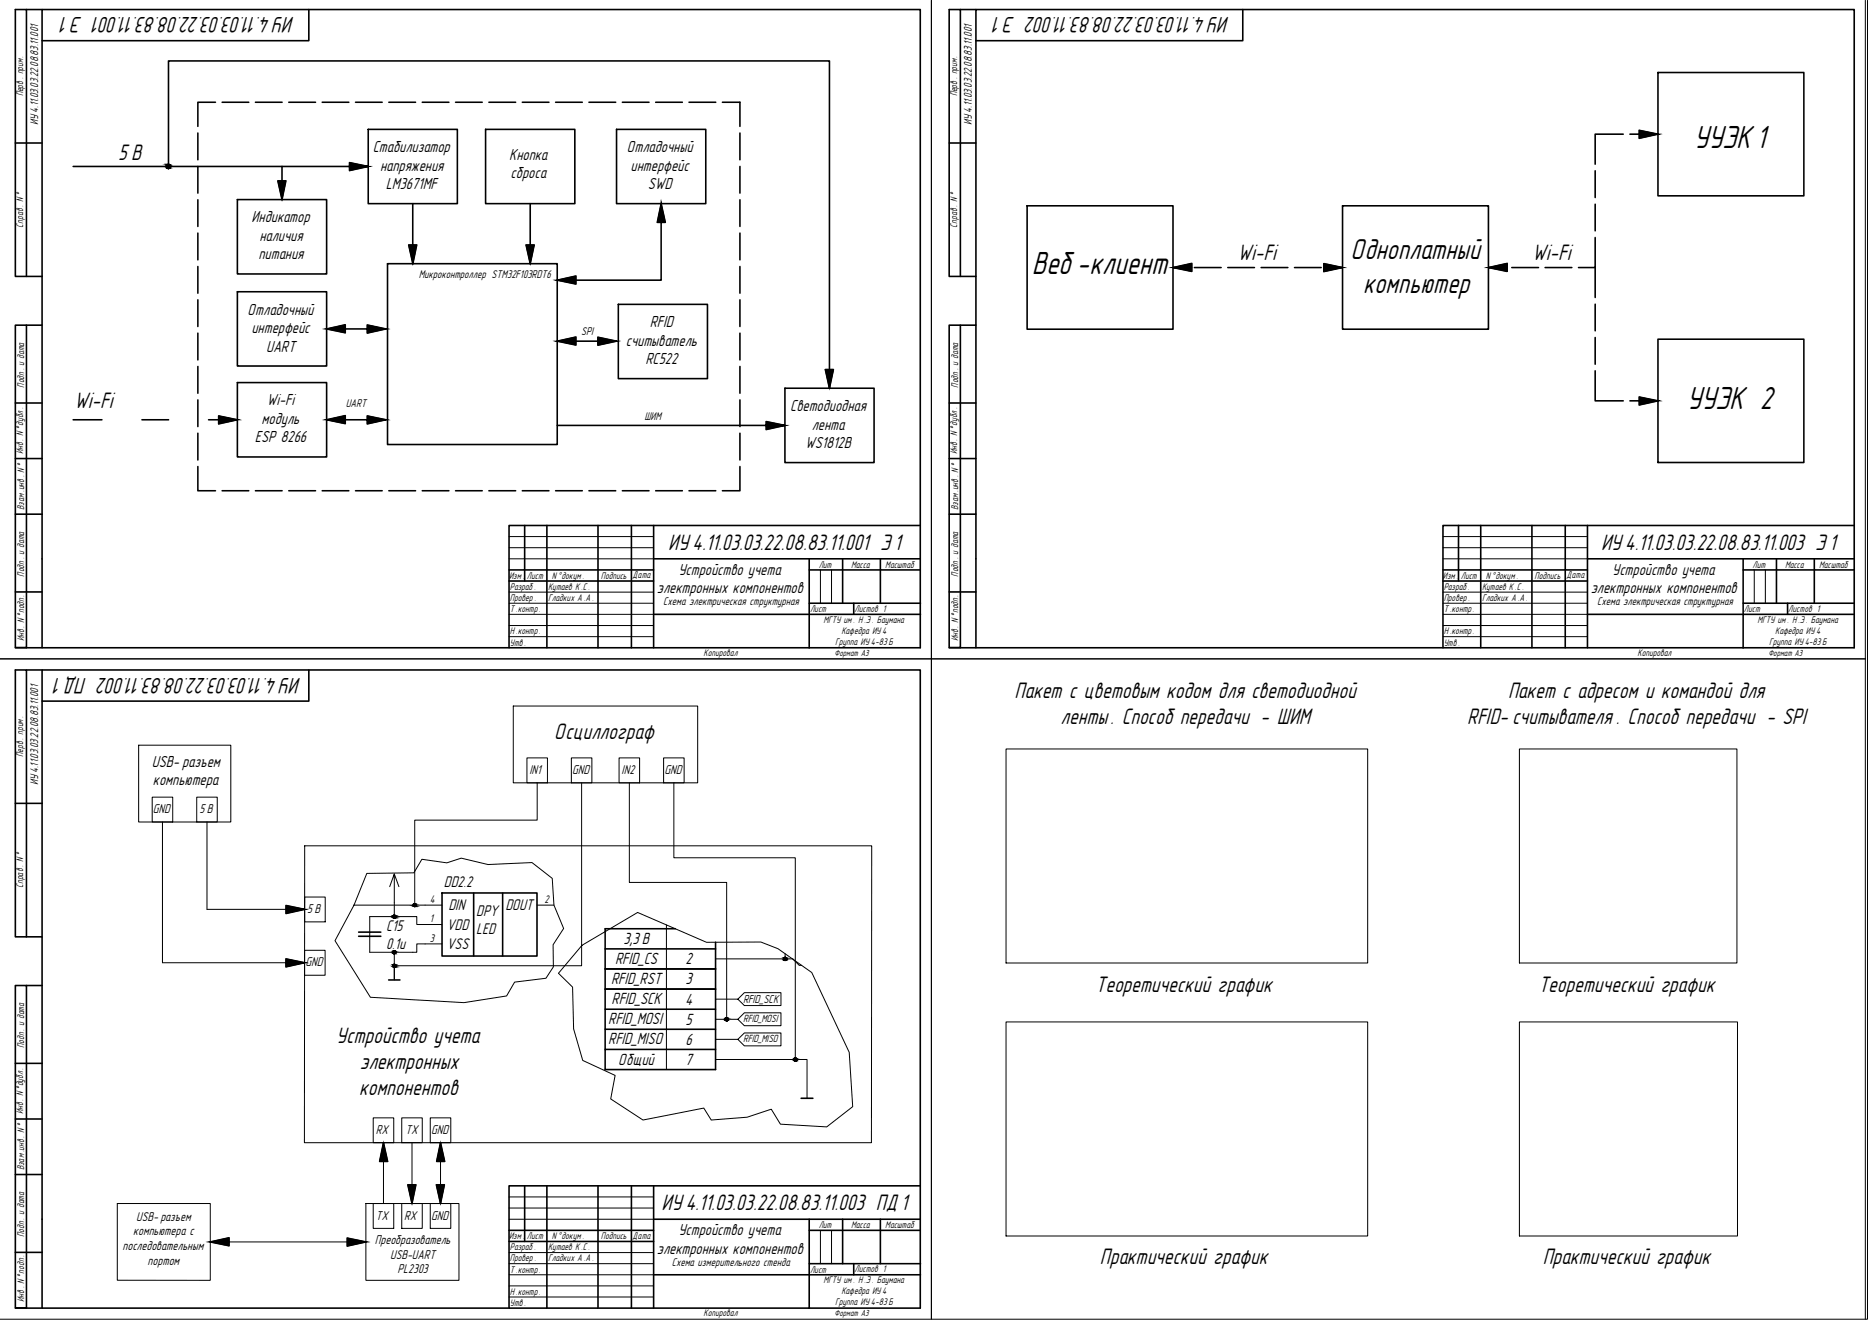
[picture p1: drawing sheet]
<svg xmlns="http://www.w3.org/2000/svg" width="841mm" height="594mm" viewBox="0 0 841 594" stroke-linecap="round" stroke-linejoin="round" font-family="sans-serif">
<!-- layer: KONTUR -->
<path d="M418.9 .1v593.1v-296.9h420h-420zM838.9 .1v593.1M0 296.3h418.9" fill="none" stroke="#000" stroke-width=".45"/>
<!-- layer: Format -->
<g fill="none" stroke="#000" stroke-width=".72">
<path d="M11.9 4.3h7M138.9 4.3v14h-120M431.9 4.3h7M558.9 4.3v14h-120M745.7 32.6h65.6v55.5h-65.6zM89 59.8v12.1M96.9 46h-7.9v10.8M99.9 46h12M114.9 46h12M129.9 46h12M144.9 46h12M159.9 46h12"/>
<path d="M165.6 58.2h40.1v33.4h-40.1zM174.9 46h12M189.9 46h12M204.9 46h12M218.4 58.2h40.1v33.4h-40.1zM219.9 46h12M234.9 46h12M249.9 46h12M264.9 46h12M277.3 58.2h40.1v33.4h-40.1zM279.9 46h12M294.9 46h12"/>
<path d="M309.9 46h12M324.9 46h7.9v10.8M332.8 59.8v12.1M737.2 58.6l8.5 1.7-8.5 1.9zM6.9 64.3h12M32.9 74.9h132.7l-8.4-1.8v3.6l8.4-1.8M75.8 74.9v-47.5h297.2v147.2M89 74.9v11.9M126.8 74.9v14.9M332.8 74.9v11.9M426.9 64.3h12M717.4 76.8v12"/>
<path d="M730 60.3h-12.6v13.5M733 60.3h12.7M89 89.8v12M106.8 89.8h40.1v33.4h-40.1zM125 81.3h3.6l-1.8 8.5zM185.6 91.6v27M238.5 91.6v27M297.3 91.6l1.9 8.4h-3.6zM297.3 91.6v34.4h-46.7M332.8 89.8v12M461.9 92.6h65.7v55.5h-65.7zM603.8 92.6h65.6v55.5h-65.6z"/>
<path d="M717.4 91.8v12M89 104.8v12.1M89 119.9v11.9M174.3 118.6h76.3v81.3h-76.3zM183.8 110.2h3.6l-1.7 8.4zM236.6 110.2h3.6l-1.7 8.4zM332.8 104.8v12.1M332.8 119.9v11.9M595.4 118.5l8.4 1.8-8.4 1.8zM717.4 106.8v13.5h-7.5M11.9 124.3v-120h-5v120h12M89 134.8v12"/>
<path d="M106.8 131.2h40.1v33.4h-40.1zM250.6 126l8.4-1.9v3.6zM278.1 136.9h40.1v33.4h-40.1zM332.8 134.8v12M431.9 124.3v-120h-5v120h12M527.6 120.3l8.4-1.8v3.6zM527.6 120.3h6.6M537.2 120.3h12M552.2 120.3h12M567.2 120.3h12M582.2 120.3h12M597.2 120.3h6.6"/>
<path d="M669.4 120.3l8.4-1.8v3.6zM669.4 120.3h7.5M679.9 120.3h12M694.9 120.3h12M717.4 120.3v13.5M717.4 136.8v12M6.9 146.2h5v145h-5zM11.9 146.2h7M89 149.8v12.1M146.9 147.9h26.7l-8.4-1.8v3.7l8.4-1.9M146.9 147.9l8.4-1.8v3.6zM250.6 153.4h26.7l-8.4-1.7v3.6l8.4-1.9"/>
<path d="M250.6 153.4l8.4-1.8v3.6zM332.8 149.8v12.1M426.9 146.2h5v145h-5zM431.9 146.2h7M717.4 151.8v12M745.7 152.5h65.6v55.5h-65.6zM89 164.8v12M89 179.8v12M106.8 172.1h40.1v33.4h-40.1zM332.8 164.8v12M332.8 179.8v12M353 174.6h40.1v33.4h-40.1z"/>
<path d="M371.2 166.2h3.6l-1.8 8.4zM717.4 166.8v13.5h12.6M737.2 178.5l8.5 1.8-8.5 1.8zM6.9 181.2h12M32.9 188.8h12.9M63.8 188.8h12M89 194.8v12.1M93.8 188.8h13M98.3 187l8.5 1.8-8.5 1.8zM146.9 188.8h26.7l-8.4-1.8v3.6l8.4-1.8M146.9 188.8l8.4-1.9v3.6zM250.6 191.3h102.4l-8.4-1.7v3.6l8.4-1.9"/>
<path d="M332.8 194.8v12.1M426.9 181.2h12M733 180.3h12.7M6.9 206.2h12M89 209.8v10.9h7.9M332.8 209.8v10.9h-7.9M426.9 206.2h12M6.9 231.2h12M99.9 220.7h12M114.9 220.7h12M129.9 220.7h12M144.9 220.7h12"/>
<path d="M159.9 220.7h12M174.9 220.7h12M189.9 220.7h12M204.9 220.7h12M219.9 220.7h12M234.9 220.7h12M236 236.3v25M246 236.3v55M249.9 220.7h12M264.9 220.7h12M268.9 236.3v55M279.9 220.7h12"/>
<path d="M284 236.3v55M294 236.3v55M294.9 220.7h12M309.9 220.7h12M413.9 236.3h-185v55M426.9 231.2h12M656 236.3v25M665.9 236.3v55M689 236.3v55M704 236.3v55M714 236.3v55M833.9 236.3h-184.9v55"/>
<path d="M228.9 256.3h65.1M294 251.3h119.9M363.9 256.3h50M363.9 251.3v40M379 251.3v20M395.9 251.3v20M649 256.3h65M714 251.3h119.9M784 256.3h49.9M784 251.3v40M799 251.3v20M816 251.3v20"/>
<path d="M6.9 266.2h12M228.9 261.3h65.1M294 276.3h120M363.9 271.3h50.1M384 271.3v5M426.9 266.2h12M649 261.3h65M714 276.3h120M784 271.3h50M804 271.3v5M6.9 291.3h407v-287h-395v287M426.9 291.3h407v-287h-395v287"/>
<path d="M11.9 301.3h7M138.9 301.3v14h-120M6.9 361.3h12M128.7 407.2l8.3 1.8-8.3 1.8zM161.3 419.2h10M198.8 401.6h42.7v28.4h-42.7zM213 401.6v28.4M226.1 401.6v28.4M11.9 421.3v-120h-5v120h12M128.6 431.2l8.4 1.8-8.4 1.8zM161.3 421.1h10M6.9 443.2h5v145h-5z"/>
<path d="M11.9 443.2h7M6.9 478.2h12M6.9 503.2h12M172.5 513.9l1.8 8.4h-3.6zM198.1 513.9l1.9 8.4h-3.6zM6.9 528.2h12M183.4 532.8h3.6l-1.7 8.4zM196.3 532.8h3.6l-1.8 8.4zM236 533.3v25M246 533.3v55M268.9 533.3v55M284 533.3v55"/>
<path d="M294 533.3v55M413.9 533.3h-185v55M94.6 558.5l8.4-1.8v3.6zM156.2 556.8l8.3 1.7-8.3 1.9zM228.9 558.3h65.1M228.9 553.3h65.1M294 548.3h119.9M363.9 548.3v40M363.9 553.3h50M379 548.3v20M395.9 548.3v20M6.9 563.2h12"/>
<path d="M294 573.3h120M363.9 568.3h50.1M384 568.3v5M6.9 588.3h407v-287h-395v287"/>
</g>
<!-- layer: 0 -->
<g fill="#000" stroke="#000" stroke-width=".45">
<path d="M177.3 412.8h.4zM186.5 407.7h.3zM177.3 428.9h.3zM177.3 434.9h.4zM353.1 431.9h.3zM326.8 459.1h.3zM357.7 477.2h.2z"/>
<path d="M176.6 412.2l.7 .1zM176.6 412.2l.7 .1z"/>
<path d="M176.7 412.3l.6 .2zM176.7 412.3l.6 .2z"/>
<path d="M176.7 412.5l.6 .1zM176.7 412.5l.6 .1z"/>
<path d="M176.7 412.6l.6 .1zM176.7 412.6l.6 .1z"/>
<path d="M176.8 412.7l.5 .1zM176.8 412.7l.5 .1z"/>
<path d="M176.9 412.8h.4zM176.9 412.8h.4z"/>
<path d="M177 412.8l.3 .1zM177 412.8l.3 .1z"/>
<path d="M177.1 412.9h.2zM177.1 412.9h.2z"/>
<path d="M177.2 411.5l.3 .1zM177.1 411.6h.4z"/>
<path d="M177.1 411.6h.5zM177 411.6h.6z"/>
<path d="M177 411.6l.8 .1zM176.9 411.7h.9z"/>
<path d="M176.9 411.7h.9zM176.9 411.7h.9z"/>
<path d="M177.3 412.8h.5zM177.3 412.8h.4z"/>
<path d="M176.8 411.7l1.1 .2zM176.8 411.7l1.1 .2z"/>
<path d="M177.3 412.7h.5zM177.3 412.7l.5 .1z"/>
<path d="M176.7 411.9l1.3 .1zM176.7 411.9l1.3 .1z"/>
<path d="M177.3 412.6h.6zM177.3 412.6l.5 .1z"/>
<path d="M176.7 412l1.3 .1zM176.7 412l1.3 .1z"/>
<path d="M177.3 412.5h.7zM177.3 412.5l.6 .1z"/>
<path d="M176.7 412.1l1.3 .1zM176.7 412.1l1.3 .1z"/>
<path d="M177.3 412.2l.7 .1zM177.3 412.2l.7 .1z"/>
<path d="M177.3 412.3h.7zM177.3 412.3l.7 .2z"/>
<path d="M185.8 407l.7 .2zM185.8 407l.7 .2z"/>
<path d="M185.8 407.2l.7 .1zM185.8 407.2l.7 .1z"/>
<path d="M185.9 407.3l.6 .1zM185.9 407.3l.6 .1z"/>
<path d="M185.9 407.4l.6 .1zM185.9 407.4l.6 .1z"/>
<path d="M186 407.5l.5 .1zM186 407.5l.5 .1z"/>
<path d="M186.1 407.6h.4zM186.1 407.6h.4z"/>
<path d="M186.2 407.6l.3 .1zM186.2 407.6l.3 .1z"/>
<path d="M186.3 407.7h.2zM186.3 407.7h.2z"/>
<path d="M186.4 406.4h.3zM186.3 406.4h.4z"/>
<path d="M186.3 406.4h.5zM186.2 406.4h.6z"/>
<path d="M186.2 406.4l.7 .1zM186.1 406.5h.8z"/>
<path d="M186.5 407.6h.4zM186.5 407.6l.3 .1z"/>
<path d="M186.1 406.5l.9 .1zM186.1 406.5l.9 .1z"/>
<path d="M186.5 407.6h.4zM186.5 407.6h.4z"/>
<path d="M186 406.6l1.1 .1zM186 406.6l1.1 .1z"/>
<path d="M186.5 407.5h.6zM186.5 407.5l.4 .1z"/>
<path d="M185.9 406.7l1.3 .1zM185.9 406.7l1.3 .1z"/>
<path d="M186.5 407.4h.6zM186.5 407.4l.6 .1z"/>
<path d="M185.9 406.8l1.3 .1zM185.9 406.8l1.3 .1z"/>
<path d="M186.5 407.3h.7zM186.5 407.3l.6 .1z"/>
<path d="M185.8 406.9l1.4 .1zM185.8 406.9l1.4 .1z"/>
<path d="M186.5 407l.7 .2zM186.5 407l.7 .2z"/>
<path d="M186.5 407.2h.7zM186.5 407.2l.7 .1z"/>
<path d="M176.7 428.4h.6zM176.7 428.4h.6z"/>
<path d="M176.6 428.3l.7 .1zM176.6 428.3l.7 .1z"/>
<path d="M177.3 428.4h.7zM177.3 428.4h.7z"/>
<path d="M176.7 428.4l.6 .1zM176.7 428.4l.6 .1z"/>
<path d="M176.7 428.5h.6zM176.7 428.5h.6z"/>
<path d="M176.7 428.5l.6 .1zM176.7 428.5l.6 .1z"/>
<path d="M176.7 428.6h.6zM176.7 428.6h.6z"/>
<path d="M176.7 428.6l.6 .1zM176.7 428.6l.6 .1z"/>
<path d="M176.8 428.7h.5zM176.8 428.7h.5z"/>
<path d="M176.8 428.7l.5 .1zM176.8 428.7l.5 .1z"/>
<path d="M176.9 428.8h.4zM176.9 428.8h.4z"/>
<path d="M177 428.8l.3 .1zM177 428.8l.3 .1z"/>
<path d="M177 428.9h.3zM177 428.9h.3z"/>
<path d="M177 428.9h.3zM177 428.9h.3z"/>
<path d="M177.1 428.9h.2zM177.1 428.9h.2z"/>
<path d="M176.6 434.3l.7 .1zM176.6 434.3l.7 .1z"/>
<path d="M176.7 434.4l.6 .2zM176.7 434.4l.6 .2z"/>
<path d="M176.7 434.6l.6 .1zM176.7 434.6l.6 .1z"/>
<path d="M176.7 434.7l.6 .1zM176.7 434.7l.6 .1z"/>
<path d="M176.8 434.8l.5 .1zM176.8 434.8l.5 .1z"/>
<path d="M176.9 434.9h.4zM176.9 434.9h.4z"/>
<path d="M177 434.9l.3 .1zM177 434.9l.3 .1z"/>
<path d="M177.1 435h.2zM177.1 435h.2z"/>
<path d="M177.2 427.5l.3 .1zM177.1 427.6h.4z"/>
<path d="M177.2 433.6l.3 .1zM177.1 433.7h.4z"/>
<path d="M177.1 427.6h.5zM177 427.6h.6z"/>
<path d="M177.1 433.7h.5zM177 433.7h.6z"/>
<path d="M177 427.6l.8 .1zM176.9 427.7h.9z"/>
<path d="M177 433.7l.8 .1zM176.9 433.8h.9z"/>
<path d="M177.3 428.9h.4zM177.3 428.9h.3z"/>
<path d="M177.3 428.8h.4zM177.3 428.8l.4 .1z"/>
<path d="M176.9 427.7l.9 .1zM176.9 427.7l.9 .1z"/>
<path d="M177.3 428.8h.5zM177.3 428.8h.4z"/>
<path d="M176.9 433.8h.9zM176.9 433.8h.9z"/>
<path d="M177.3 434.9h.5zM177.3 434.9h.4z"/>
<path d="M177.3 428.7h.5zM177.3 428.7l.5 .1z"/>
<path d="M176.8 427.8l1.1 .1zM176.8 427.8l1.1 .1z"/>
<path d="M177.3 428.7h.5zM177.3 428.7h.5z"/>
<path d="M176.8 433.8l1.1 .2zM176.8 433.8l1.1 .2z"/>
<path d="M177.3 434.8h.5zM177.3 434.8l.5 .1z"/>
<path d="M177.3 428.6h.6zM177.3 428.6l.5 .1z"/>
<path d="M176.7 427.9l1.3 .1zM176.7 427.9l1.3 .1z"/>
<path d="M177.3 428.6h.6zM177.3 428.6h.6z"/>
<path d="M176.7 434l1.3 .1zM176.7 434l1.3 .1z"/>
<path d="M177.3 434.7h.6zM177.3 434.7l.5 .1z"/>
<path d="M176.7 428l1.3 .1zM176.7 428l1.3 .1z"/>
<path d="M177.3 428.5h.7zM177.3 428.5h.7z"/>
<path d="M177.3 428.5h.7zM177.3 428.5l.6 .1z"/>
<path d="M176.7 434.1l1.3 .1zM176.7 434.1l1.3 .1z"/>
<path d="M177.3 434.6h.7zM177.3 434.6l.6 .1z"/>
<path d="M176.7 428.1l1.3 .2zM176.7 428.1l1.3 .2z"/>
<path d="M177.3 428.3l.7 .1zM177.3 428.3l.7 .1z"/>
<path d="M177.3 428.4h.7zM177.3 428.4l.7 .1z"/>
<path d="M176.7 434.2l1.3 .1zM176.7 434.2l1.3 .1z"/>
<path d="M177.3 434.3l.7 .1zM177.3 434.3l.7 .1z"/>
<path d="M177.3 434.4h.7zM177.3 434.4l.7 .2z"/>
<path d="M352.4 431.2l.7 .1zM352.4 431.2l.7 .1z"/>
<path d="M352.4 431.3l.7 .1zM352.4 431.3l.7 .1z"/>
<path d="M352.4 431.4l.7 .1zM352.4 431.4l.7 .1z"/>
<path d="M352.4 431.5h.7zM352.4 431.5h.7z"/>
<path d="M352.4 431.5l.7 .1zM352.4 431.5l.7 .1z"/>
<path d="M352.5 431.6h.6zM352.5 431.6h.6z"/>
<path d="M352.5 431.6l.6 .1zM352.5 431.6l.6 .1z"/>
<path d="M352.6 431.7l.5 .1zM352.6 431.7l.5 .1z"/>
<path d="M352.6 431.8h.5zM352.6 431.8h.5z"/>
<path d="M352.6 431.8l.5 .1zM352.6 431.8l.5 .1z"/>
<path d="M353.1 431.9h.4zM353.1 431.9h.4z"/>
<path d="M352.7 431.9h.4zM352.7 431.9h.4z"/>
<path d="M352.8 431.9h.3zM352.8 431.9h.3z"/>
<path d="M352.8 431.9h.3zM352.8 431.9h.3z"/>
<path d="M352.8 431.9h.3zM352.8 431.9h.3z"/>
<path d="M353 430.5h.3zM352.9 430.5h.4z"/>
<path d="M352.9 430.5l.5 .1zM352.8 430.6h.6z"/>
<path d="M353.1 431.9h.3zM353.1 431.9h.3z"/>
<path d="M352.8 430.6l.7 .1zM352.8 430.6l.7 .1z"/>
<path d="M353.1 431.9h.4zM353.1 431.9h.3z"/>
<path d="M352.7 430.7l1 .1zM352.6 430.8h1.1z"/>
<path d="M353.1 431.8h.5zM353.1 431.8l.4 .1z"/>
<path d="M353.1 431.8h.5zM353.1 431.8h.5z"/>
<path d="M352.6 430.8h1.1zM352.6 430.8h1.1z"/>
<path d="M353.1 431.7h.6zM353.1 431.7l.5 .1z"/>
<path d="M353.1 431.6h.6zM353.1 431.6l.6 .1z"/>
<path d="M352.5 430.8l1.3 .2zM352.5 430.8l1.3 .2z"/>
<path d="M353.1 431.6h.6zM353.1 431.6h.6z"/>
<path d="M352.4 431l1.4 .1zM352.4 431l1.4 .1z"/>
<path d="M353.1 431.5h.7zM353.1 431.5h.7z"/>
<path d="M353.1 431.5h.7zM353.1 431.5l.6 .1z"/>
<path d="M352.4 431.1l1.4 .1zM352.4 431.1l1.4 .1z"/>
<path d="M353.1 431.2l.7 .1zM353.1 431.2l.7 .1z"/>
<path d="M353.1 431.3l.7 .1zM353.1 431.3l.7 .1z"/>
<path d="M353.1 431.4h.7zM353.1 431.4l.7 .1z"/>
<path d="M326.1 458.5h.7zM326.1 458.5h.7z"/>
<path d="M326.1 458.4l.7 .1zM326.1 458.4l.7 .1z"/>
<path d="M326.8 458.5h.7zM326.8 458.5h.7z"/>
<path d="M326.1 458.5l.7 .1zM326.1 458.5l.7 .1z"/>
<path d="M326.1 458.6l.7 .1zM326.1 458.6l.7 .1z"/>
<path d="M326.2 458.7h.6zM326.2 458.7h.6z"/>
<path d="M326.2 458.7l.6 .1zM326.2 458.7l.6 .1z"/>
<path d="M326.2 458.8l.6 .1zM326.2 458.8l.6 .1z"/>
<path d="M326.3 458.9h.5zM326.3 458.9h.5z"/>
<path d="M326.3 458.9h.5zM326.3 458.9h.5z"/>
<path d="M326.4 458.9l.4 .1zM326.4 458.9l.4 .1z"/>
<path d="M326.4 459h.4zM326.4 459h.4z"/>
<path d="M326.5 459h.3zM326.5 459h.3z"/>
<path d="M326.6 459l.2 .1zM326.6 459l.2 .1z"/>
<path d="M326.8 457.7h.2zM326.6 457.7h.4z"/>
<path d="M326.6 457.7h.6zM326.5 457.7h.7z"/>
<path d="M326.8 459h.3zM326.8 459l.3 .1z"/>
<path d="M326.5 457.7l.8 .1zM326.4 457.8h.9z"/>
<path d="M326.8 459h.4zM326.8 459h.4z"/>
<path d="M326.8 459h.4zM326.8 459h.3z"/>
<path d="M326.4 457.8l1 .1zM326.3 457.9h1.1z"/>
<path d="M326.8 458.9h.5zM326.8 458.9l.4 .1z"/>
<path d="M326.8 458.9h.5zM326.8 458.9h.5z"/>
<path d="M326.3 457.9l1.1 .1zM326.3 457.9l1.1 .1z"/>
<path d="M326.8 458.9h.6zM326.8 458.9h.5z"/>
<path d="M326.2 458l1.3 .1zM326.2 458l1.3 .1z"/>
<path d="M326.8 458.7l.6 .1zM326.8 458.7l.6 .1z"/>
<path d="M326.8 458.8h.6zM326.8 458.8l.6 .1z"/>
<path d="M326.1 458.1l1.4 .1zM326.1 458.1l1.4 .1z"/>
<path d="M326.8 458.6l.7 .1zM326.8 458.6l.7 .1z"/>
<path d="M326.8 458.7h.7zM326.8 458.7h.6z"/>
<path d="M326.1 458.2l1.5 .2zM326.1 458.2l1.5 .2z"/>
<path d="M326.8 458.5h.7zM326.8 458.5l.7 .1z"/>
<path d="M326.8 458.4h.8zM326.8 458.4l.7 .1z"/>
<path d="M357 476.6h.7zM357 476.6h.7z"/>
<path d="M357 476.5l.7 .1zM357 476.5l.7 .1z"/>
<path d="M357.7 476.6h.7zM357.7 476.6h.7z"/>
<path d="M357 476.6l.7 .1zM357 476.6l.7 .1z"/>
<path d="M357 476.7l.7 .1zM357 476.7l.7 .1z"/>
<path d="M357 476.8l.7 .1zM357 476.8l.7 .1z"/>
<path d="M357 476.9h.7zM357 476.9h.7z"/>
<path d="M357.1 476.9h.6zM357.1 476.9h.6z"/>
<path d="M357.1 476.9l.6 .1zM357.1 476.9l.6 .1z"/>
<path d="M357.2 477h.5zM357.2 477h.5z"/>
<path d="M357.2 477l.5 .1zM357.2 477l.5 .1z"/>
<path d="M357.3 477.1h.4zM357.3 477.1h.4z"/>
<path d="M357.3 477.1l.4 .1zM357.3 477.1l.4 .1z"/>
<path d="M357.7 477.2h.2zM357.7 477.2h.2z"/>
<path d="M357.4 477.2h.3zM357.4 477.2h.3z"/>
<path d="M357.4 477.2h.3zM357.4 477.2h.3z"/>
<path d="M357.6 475.8h.3zM357.5 475.8h.4z"/>
<path d="M357.5 475.8h.5zM357.3 475.8h.7z"/>
<path d="M357.3 475.8l.8 .1zM357.3 475.9h.8z"/>
<path d="M357.7 477.1h.3zM357.7 477.1l.2 .1z"/>
<path d="M357.7 477.1h.4zM357.7 477.1h.3z"/>
<path d="M357.3 475.9l.9 .1zM357.1 476h1.1z"/>
<path d="M357.7 477h.4zM357.7 477l.4 .1z"/>
<path d="M357.1 476l1.2 .1zM357.1 476l1.2 .1z"/>
<path d="M357.7 477h.5zM357.7 477h.4z"/>
<path d="M357.7 476.9h.5zM357.7 476.9l.5 .1z"/>
<path d="M357 476.1l1.4 .1zM357 476.1l1.4 .1z"/>
<path d="M357.7 476.9h.6zM357.7 476.9h.6z"/>
<path d="M357.7 476.9h.6zM357.7 476.9h.5z"/>
<path d="M357 476.2l1.4 .1zM357 476.2l1.4 .1z"/>
<path d="M357.7 476.7l.7 .1zM357.7 476.7l.7 .1z"/>
<path d="M357.7 476.8h.7zM357.7 476.8l.6 .1z"/>
<path d="M357 476.3l1.4 .2zM357 476.3l1.4 .2z"/>
<path d="M357.7 476.5l.7 .1zM357.7 476.5l.7 .1z"/>
<path d="M357.7 476.6h.7zM357.7 476.6l.7 .1z"/>
<circle cx="363.9" cy="291.3" r=".12"/>
<circle cx="783.9" cy="291.3" r=".12"/>
<circle cx="363.9" cy="588.3" r=".12"/>
</g>
<!-- layer: Tonk -->
<g fill="none" stroke="#000" stroke-width=".45">
<path d="M228.9 241.3h65.1M228.9 246.3h65.1M228.9 251.3h65.1M369 256.3v15M374 256.3v15M649 241.3h65M649 246.3h65M649 251.3h65M789 256.3v15M794 256.3v15M228.9 266.3h65.1M228.9 271.3h65.1"/>
<path d="M228.9 276.3h65.1M649 266.3h65M649 271.3h65M649 276.3h65M228.9 281.3h65.1M228.9 286.3h65.1M649 281.3h65M649 286.3h65M230.8 317.5h83v34.6h-83zM62.4 335.1h41.4v34.6h-41.4zM68.5 358.5h9.2v11.2h-9.2zM88.5 358.5h9.2v11.2h-9.2z"/>
<path d="M237 340.8h9.2v11.3h-9.2zM241.6 352.1v16.7h-55.1v38.2M257 340.8h9.2v11.3h-9.2zM261.6 352.1v82.2h-84.3M278.4 340.8h9.3v11.3h-9.3zM283 352.1v44.7h43.8v61.6M298.4 340.8h9.3v11.3h-9.3zM303.1 352.1v33.7h54.6v90.7M73.1 369.7v63.3h63.9M93.1 369.7v39.3h43.9M137 380.4h255l-.1 133.5h-255zM165 392.8l21.1-.3 3.6-6.1 11.3 1.6 6.4-2.1 12.1 2.9 19.8-.9 9.1 7.1 .7 12 4.4 10.5-4.7 7.4 .1 9.9-3.4 5.1-14.1 1.8-3.6 6.2-19.1 3-42.1-2.4-15.9-25.4 8.5-16.1z"/>
<path d="M137 403.4h9.3v11.2h-9.3zM159.2 407h32M166.3 412.2h11M166.3 419.2v1.9M185.7 412.2h1.8v3.6h3.7M137 427.4h9.2v11.2h-9.2zM166.3 428.3h11M191.2 424.5h-3.7v3.8h-1.8M261.7 425.1l25.1-14.7 31 13.4 24.4-.2 7.7 3 15.2 10.8 16.8 35.9 1.6 24.4-11.7 9.1-20.8-1.2-4.1-6.8-10.9 3.6-16.1 1.3-3.4-5.4-27.3 5.4-14.5-9.5 1.9-10.6-14.5-6.7-4.1-14.2-.5-18.8-6.3-6.2zM167.9 502.7h9.2v11.2h-9.2zM172.5 513.9v27.3M180.7 502.7h9.2v11.2h-9.2z"/>
<path d="M185.3 513.9v27.3M193.5 502.7h9.2v11.2h-9.2zM198.1 513.9v27.3M228.9 538.3h65.1M52.7 541.2h41.9v34.6l-41.9-.1zM94.6 558.5h69.9M164.5 541.2h41.9v34.6h-41.9zM167.9 541.2h9.2v11.2h-9.2zM180.7 541.2h9.2v11.2h-9.2zM193.5 541.2h9.2v11.2h-9.2zM228.9 543.3h65.1M228.9 548.3h65.1"/>
<path d="M369 553.3v15M374 553.3v15M228.9 563.3h65.1M228.9 568.3h65.1M228.9 573.3h65.1M228.9 578.3h65.1M228.9 583.3h65.1"/>
<circle cx="75.8" cy="74.8" r=".99"/>
</g>
<!-- layer: Format -->
<g fill="#000" stroke="#000" stroke-width=".45">
<path d="M125 81.3h3.6l-1.8 8.5zM183.8 110.2h3.6l-1.7 8.4zM236.6 110.2h3.6l-1.7 8.4zM371.2 166.2h3.6l-1.8 8.4zM172.5 513.9l1.8 8.4h-3.6zM198.1 513.9l1.9 8.4h-3.6zM183.4 532.8h3.6l-1.7 8.4zM196.3 532.8h3.6l-1.8 8.4z"/>
<path d="M737.2 58.6l8.5 1.7h-8.5zM737.2 60.3v1.9l8.5-1.9z"/>
<path d="M157.2 73.1l8.4 1.8h-8.4zM157.2 74.9v1.8l8.4-1.8z"/>
<path d="M297.3 91.6v8.4h1.9zM297.3 91.6v8.4h-1.7z"/>
<path d="M527.6 120.3l8.4-1.8v1.8zM527.6 120.3l8.4 1.8v-1.8z"/>
<path d="M595.4 118.5l8.4 1.8h-8.4zM595.4 120.3v1.8l8.4-1.8z"/>
<path d="M669.4 120.3l8.4-1.8v1.8zM669.4 120.3l8.4 1.8v-1.8z"/>
<path d="M250.6 126l8.4-1.9v1.9zM250.6 126l8.4 1.7v-1.7z"/>
<path d="M146.9 147.9l8.4-1.8v1.8zM146.9 147.9l8.4 1.8v-1.8z"/>
<path d="M165.2 146.1l8.4 1.8h-8.4zM165.2 147.9v1.9l8.4-1.9z"/>
<path d="M250.6 153.4l8.4-1.8v1.8zM250.6 153.4l8.4 1.8v-1.8z"/>
<path d="M268.9 151.7l8.4 1.7h-8.4zM268.9 153.4v1.9l8.4-1.9z"/>
<path d="M737.2 178.5l8.5 1.8h-8.5zM737.2 180.3v1.8l8.5-1.8z"/>
<path d="M98.3 187l8.5 1.8h-8.5zM98.3 188.8v1.8l8.5-1.8z"/>
<path d="M146.9 188.8l8.4-1.9v1.9zM146.9 188.8l8.4 1.7v-1.7z"/>
<path d="M165.2 187l8.4 1.8h-8.4zM165.2 188.8v1.8l8.4-1.8z"/>
<path d="M344.6 189.6l8.4 1.7h-8.4zM344.6 191.3v1.9l8.4-1.9z"/>
<path d="M128.7 407.2l8.3 1.8h-8.3zM128.7 409v1.8l8.3-1.8z"/>
<path d="M128.6 431.2l8.4 1.8h-8.4zM128.6 433v1.8l8.4-1.8z"/>
<path d="M94.6 558.5l8.4-1.8v1.8zM94.6 558.5l8.4 1.8v-1.8z"/>
<path d="M156.2 556.8l8.3 1.7h-8.3zM156.2 558.5v1.9l8.3-1.9z"/>
</g>
<!-- layer: Tonk -->
<g fill="#000" stroke="#000" stroke-width=".45">
<path d="M75.4 73.9h.4z"/>
<path d="M75.4 73.9l.4 .1zM75.3 74h.5z"/>
<path d="M75.3 74l.5 .1zM75.1 74.1h.7z"/>
<path d="M75.1 74.1l.7 .1zM75.1 74.1l.7 .1z"/>
<path d="M75 74.2l.8 .2zM75 74.2l.8 .2z"/>
<path d="M74.9 74.4l.9 .1zM74.9 74.4l.9 .1z"/>
<path d="M74.8 74.5l1 .2zM74.8 74.5l1 .2z"/>
<path d="M74.8 74.7l1 .2zM74.8 74.7l1 .2z"/>
<path d="M75.8 73.9h.3zM75.8 73.9h.3z"/>
<path d="M75.5 75.8h.5zM75.5 75.8l.4 .1z"/>
<path d="M75.8 73.9l.4 .1zM75.8 73.9l.4 .1z"/>
<path d="M75.3 75.7h.9zM75.3 75.7l.7 .1z"/>
<path d="M75.8 74l.6 .1zM75.8 74l.6 .1z"/>
<path d="M75.1 75.7h1.3zM75.1 75.7h1.1z"/>
<path d="M75.8 74.1l.7 .1zM75.8 74.1l.7 .1z"/>
<path d="M75 75.5h1.5zM75 75.5l1.4 .2z"/>
<path d="M75.8 74.2l.8 .2zM75.8 74.2l.8 .2z"/>
<path d="M75.8 74.4l.9 .1zM75.8 74.4l.9 .1z"/>
<path d="M74.9 75.4h1.7zM74.9 75.4l1.6 .1z"/>
<path d="M75.8 74.5l1 .2zM75.8 74.5l1 .2z"/>
<path d="M74.8 75.2h1.9zM74.8 75.2l1.8 .2z"/>
<path d="M75.8 74.7l1 .2zM75.8 74.7l1 .2z"/>
<path d="M74.8 74.9l2 .2zM74.8 74.9l2 .2z"/>
<path d="M74.8 75.1h2zM74.8 75.1l1.9 .1z"/>
</g>
<!-- layer: 0 -->
<g fill="none" stroke="#000" stroke-width=".45">
<path d="M839.9 .1v593.2h-839.9M452.5 336.8h162.6v96.3h-162.6zM683.3 336.8h97.9v96.3h-97.9zM175.3 398.8l2-5.8v19.2h8.4M177.3 393l2.1 5.8M166.3 412.2v7M191.2 415.8h7.6M191.2 407h7.6M241.5 407h7.6M299.7 415.9v65.1M166.3 421.1v7.2M177.3 434.3v6.4"/>
<path d="M185.7 428.3h-8.4v12.1M191.2 424.5h7.6M321.8 431.2h34.7l3 2.9h1M353.1 428.9v2.3M321.8 449.3h10.1l2.9-2.9h16.4v5.8h-16.4l-2.9-2.9M321.8 458.4h10.1M334.8 455.5h16.4v5.8h-16.4l-2.9-2.9zM452.5 459.6h162.6v96.3h-162.6zM683.3 459.6h98.1v96.3h-98.1zM321.8 476.5h41.2v17.4M321.8 467.4h10.1M331.9 467.4l2.9-2.9h16.4v5.8h-16.4z"/>
<circle cx="177.4" cy="412.2" r=".7"/>
<circle cx="186.5" cy="407" r=".7"/>
<circle cx="177.4" cy="428.2" r=".7"/>
<circle cx="177.4" cy="434.3" r=".7"/>
<circle cx="353.1" cy="431.2" r=".74"/>
<circle cx="326.8" cy="458.4" r=".74"/>
<circle cx="357.7" cy="476.5" r=".74"/>
</g>
<path d="M303.7 417.7h-31.5v63.3h49.6v-57.3M272.2 426.7h49.6M272.2 435.8h49.6M174.8 440.7h5.1M272.2 444.8h49.6M272.2 453.9h49.6M272.2 462.9h49.6M272.2 471.9h49.6M360.3 493.9h5.3" fill="none" stroke="#000" stroke-width=".72"/>
<g font-size="15">
<text x="761.8" y="66.8">УУЭК 1</text>
<text x="464.1" y="123.2">Веб -клиент</text>
<text x="758.7" y="183.8">УУЭК 2</text>
</g>
<g font-size="13.5">
<text x="607.4" y="116.6">Одноплатный</text>
<text x="613.1" y="131.6">компьютер</text>
</g>
<g font-size="10.5">
<text x="132.4" y="7.6" transform="rotate(-180 132.4 7.6)">ИУ 4.11.03.03.22.08.83.11.001 Э 1</text>
<text x="553" y="7.6" transform="rotate(-180 553 7.6)">ИУ 4.11.03.03.22.08.83.11.002 Э 1</text>
<text x="53.2" y="72">5 В</text>
<text x="556.6" y="117.1">Wi-Fi</text>
<text x="689.1" y="117.1">Wi-Fi</text>
<text x="33.4" y="183.5">Wi-Fi</text>
<text x="300.6" y="247.5">ИУ 4.11.03.03.22.08.83.11.001 Э 1</text>
<text x="720" y="247.5">ИУ 4.11.03.03.22.08.83.11.003 Э 1</text>
<text x="135.4" y="304.9" transform="rotate(-180 135.4 304.9)">ИУ 4.11.03.03.22.08.83.11.002 ПД 1</text>
<text x="456.3" y="314.1">Пакет с цветовым кодом для светодиодной</text>
<text x="678.3" y="314.1">Пакет с адресом и командой для</text>
<text x="477" y="325.7">ленты. Способ передачи - ШИМ</text>
<text x="659.8" y="325.7">RFID- считывателя . Способ передачи - SPI</text>
<text x="249.3" y="332.4">Осциллограф</text>
<text x="492.7" y="445.9">Теоретический график</text>
<text x="691.9" y="445.9">Теоретический график</text>
<text x="151.3" y="469.2">Устройство учета</text>
<text x="161.8" y="480.9">электронных</text>
<text x="161.5" y="492.5">компонентов</text>
<text x="297.5" y="544.2">ИУ 4.11.03.03.22.08.83.11.003 ПД 1</text>
<text x="494.7" y="568.6">Практический график</text>
<text x="693.8" y="568.6">Практический график</text>
</g>
<g font-size="7.6">
<text x="280.4" y="424.4">3,3 В</text>
<text x="276.6" y="433.5">RFID_CS</text>
<text x="308.3" y="433.7">2</text>
<text x="274.8" y="442.6">RFID_RST</text>
<text x="308.3" y="442.7">3</text>
<text x="275" y="451.6">RFID_SCK</text>
<text x="308.1" y="451.8">4</text>
<text x="273.6" y="460.6">RFID_MOSI</text>
<text x="308.3" y="460.8">5</text>
<text x="273.6" y="469.7">RFID_MISO</text>
<text x="308.3" y="469.9">6</text>
<text x="278.1" y="478.8">Общий</text>
<text x="308.3" y="478.9">7</text>
</g>
<g font-size="7.5">
<text x="167.7" y="68.4">Стабилизатор</text>
<text x="229.1" y="71.8">Кнопка</text>
<text x="281.9" y="68.4">Отладочный</text>
<text x="170.9" y="76.7">напряжения</text>
<text x="283.6" y="76.7">интерфейс</text>
<text x="229.7" y="80.2">сброса</text>
<text x="173.5" y="85.1">LM3671MF</text>
<text x="291.3" y="85.1">SWD</text>
<text x="113.1" y="100">Индикатор</text>
<text x="116.7" y="108.3">наличия</text>
<text x="116.2" y="116.7">питания</text>
<text x="111.3" y="141.4">Отладочный</text>
<text x="113.1" y="149.8">интерфейс</text>
<text x="292.3" y="147.1">RFID</text>
<text x="281.4" y="155.4">считыватель</text>
<text x="119.6" y="158.1">UART</text>
<text x="290.3" y="163.8">RC522</text>
<text x="120" y="182.3">Wi-Fi</text>
<text x="355.4" y="184.8">Светодиодная</text>
<text x="117.6" y="190.6">модуль</text>
<text x="365.1" y="193.2">лента</text>
<text x="114.7" y="199">ESP 8266</text>
<text x="362.1" y="201.5">WS1812B</text>
<text x="305.1" y="258.4">Устройство учета</text>
<text x="725.1" y="258.4">Устройство учета</text>
<text x="295.4" y="266.8">электронных компонентов</text>
<text x="715.4" y="266.8">электронных компонентов</text>
<text x="68.3" y="344.7">USB- разъем</text>
<text x="68.8" y="353">компьютера</text>
<text x="305.1" y="555.4">Устройство учета</text>
<text x="295.4" y="563.7">электронных компонентов</text>
</g>
<g font-size="7.3">
<text x="199.6" y="399.1">DD2.2</text>
<text x="201.7" y="409.3">DIN</text>
<text x="214.2" y="411.9">DPY</text>
<text x="227.3" y="409.3">DOUT</text>
<text x="173.7" y="418.5">C15</text>
<text x="201" y="418">VDD</text>
<text x="214.2" y="420">LED</text>
<text x="173.7" y="426.6">0.1u</text>
<text x="201" y="426.7">VSS</text>
</g>
<g font-size="6">
<text x="238.1" y="348.1">IN1</text>
<text x="257.4" y="348.1">GND</text>
<text x="279.6" y="348.1">IN2</text>
<text x="298.9" y="348.1">GND</text>
<text x="68.7" y="365.8">GND</text>
<text x="89.8" y="365.7">5 В</text>
<text x="138.2" y="410.6">5 В</text>
<text x="137.4" y="434.7">GND</text>
<text x="169" y="510">RX</text>
<text x="182.3" y="510">TX</text>
<text x="193.9" y="510">GND</text>
<text x="61.3" y="549">USB- разъем</text>
<text x="169" y="548.5">TX</text>
<text x="181.8" y="548.5">RX</text>
<text x="193.9" y="548.5">GND</text>
<text x="59.9" y="555.6">компьютера с</text>
<text x="55.1" y="562.3">последовательным</text>
<text x="168.6" y="559.4">Преобразователь</text>
<text x="66.4" y="568.9">портом</text>
<text x="175.5" y="566">USB-UART</text>
<text x="178.8" y="572.7">PL2303</text>
</g>
<text font-size="5.4" x="334.2" y="451.1">RFID_SCK</text>
<g font-size="5.2">
<text x="17.1" y="56.2" transform="rotate(-90 17.1 56.2)">ИУ 4.11.03.03.22.08.83.11.001</text>
<text x="437.1" y="56.2" transform="rotate(-90 437.1 56.2)">ИУ 4.11.03.03.22.08.83.11.001</text>
<text x="188.3" y="124.9">Микроконтроллер STM32F103RDT6</text>
<text x="261.4" y="150.6">SPI</text>
<text x="155.5" y="183.2">UART</text>
<text x="289.8" y="189">ШИМ</text>
<text x="298.3" y="272.3">Схема электрическая структурная</text>
<text x="718.4" y="272.3">Схема электрическая структурная</text>
<text x="17.1" y="353.2" transform="rotate(-90 17.1 353.2)">ИУ 4.11.03.03.22.08.83.11.001</text>
<text x="193.3" y="406">4</text>
<text x="244.8" y="406.1">2</text>
<text x="193.3" y="414.8">1</text>
<text x="193.3" y="423.5">3</text>
<text x="302.1" y="569.3">Схема измерительного стенда</text>
</g>
<g font-size="4.9">
<text x="334.2" y="459.8">RFID_MOSI</text>
<text x="334.2" y="468.8">RFID_MISO</text>
</g>
<g font-size="4.8">
<text x="10.5" y="102.3" transform="rotate(-90 10.5 102.3)">Справ . N °</text>
<text x="430.4" y="102.3" transform="rotate(-90 430.4 102.3)">Справ . N °</text>
<text x="10.5" y="204.2" transform="rotate(-90 10.5 204.2)">Инв . N°дубл .</text>
<text x="430.4" y="204.2" transform="rotate(-90 430.4 204.2)">Инв . N°дубл .</text>
<text x="10.9" y="229.4" transform="rotate(-90 10.9 229.4)">Взам .инв . N°</text>
<text x="430.9" y="229.4" transform="rotate(-90 430.9 229.4)">Взам .инв . N°</text>
<text x="284.5" y="260.1">Дата</text>
<text x="704.6" y="260.1">Дата</text>
<text x="229.3" y="275.3">Т .контр.</text>
<text x="364.3" y="275.3">Лист</text>
<text x="384.3" y="275.2">Листов 1</text>
<text x="649.3" y="275.3">Т .контр.</text>
<text x="784.4" y="275.3">Лист</text>
<text x="804.3" y="275.2">Листов 1</text>
<text x="229.3" y="285.3">Н .контр.</text>
<text x="649.3" y="285.3">Н .контр.</text>
<text x="10.9" y="288.5" transform="rotate(-90 10.9 288.5)">Инв . N°подп .</text>
<text x="430.9" y="288.5" transform="rotate(-90 430.9 288.5)">Инв . N°подп .</text>
<text x="10.5" y="399.3" transform="rotate(-90 10.5 399.3)">Справ . N°</text>
<text x="10.5" y="501.2" transform="rotate(-90 10.5 501.2)">Инв . N °дубл .</text>
<text x="10.9" y="526.4" transform="rotate(-90 10.9 526.4)">Взам .инв . N °</text>
<text x="284.5" y="557.1">Дата</text>
<text x="229.3" y="572.3">Т .контр.</text>
<text x="364.3" y="572.3">Лист</text>
<text x="384.3" y="572.2">Листов 1</text>
<text x="10.9" y="585.5" transform="rotate(-90 10.9 585.5)">Инв . N°подп .</text>
<text x="229.3" y="582.3">Н .контр.</text>
</g>
<g font-size="4.5">
<text x="10.5" y="43.4" transform="rotate(-90 10.5 43.4)">Перв . прим.</text>
<text x="430.4" y="43.4" transform="rotate(-90 430.4 43.4)">Перв . прим.</text>
<text x="10.9" y="174.3" transform="rotate(-90 10.9 174.3)">Подп . и дата</text>
<text x="430.9" y="174.3" transform="rotate(-90 430.9 174.3)">Подп . и дата</text>
<text x="368.2" y="255.3">Лит</text>
<text x="382.8" y="255.3">Масса</text>
<text x="398.1" y="255.3">Масштаб</text>
<text x="788.2" y="255.3">Лит</text>
<text x="802.8" y="255.3">Масса</text>
<text x="818.1" y="255.3">Масштаб</text>
<text x="10.9" y="259.3" transform="rotate(-90 10.9 259.3)">Подп . и дата</text>
<text x="228.9" y="260.3">Изм .</text>
<text x="237" y="260.3">Лист</text>
<text x="248.2" y="260.3">N °докум .</text>
<text x="270.2" y="260.2">Подпись</text>
<text x="430.9" y="259.3" transform="rotate(-90 430.9 259.3)">Подп . и дата</text>
<text x="648.9" y="260.3">Изм .</text>
<text x="657" y="260.3">Лист</text>
<text x="668.2" y="260.3">N °докум .</text>
<text x="690.2" y="260.2">Подпись</text>
<text x="229.3" y="265.3">Разраб .</text>
<text x="246.5" y="265.2">Кутаев К .С .</text>
<text x="649.3" y="265.3">Разраб .</text>
<text x="666.5" y="265.2">Кутаев К .С .</text>
<text x="229.3" y="270.3">Провер .</text>
<text x="246.5" y="270.2">Гладких А .А .</text>
<text x="649.3" y="270.3">Провер .</text>
<text x="666.6" y="270.2">Гладких А .А .</text>
<text x="370.4" y="280">МГТУ им . Н .Э . Баумана</text>
<text x="790.4" y="280">МГТУ им . Н .Э . Баумана</text>
<text x="378.4" y="285">Кафедра ИУ 4</text>
<text x="798.4" y="285">Кафедра ИУ 4</text>
<text x="229.3" y="290.3">Утв .</text>
<text x="375.6" y="290">Группа ИУ 4-83 Б</text>
<text x="649.3" y="290.3">Утв .</text>
<text x="795.7" y="290">Группа ИУ 4-83 Б</text>
<text x="316.4" y="295">Копировал</text>
<text x="736.4" y="295">Копировал</text>
<text x="10.5" y="340.4" transform="rotate(-90 10.5 340.4)">Перв . прим.</text>
<text x="10.9" y="471.3" transform="rotate(-90 10.9 471.3)">Подп . и дата</text>
<text x="10.9" y="556.3" transform="rotate(-90 10.9 556.3)">Подп . и дата</text>
<text x="228.9" y="557.3">Изм .</text>
<text x="237" y="557.3">Лист</text>
<text x="248.2" y="557.3">N °докум .</text>
<text x="270.2" y="557.2">Подпись</text>
<text x="368.2" y="552.3">Лит</text>
<text x="382.8" y="552.3">Масса</text>
<text x="398.1" y="552.3">Масштаб</text>
<text x="229.3" y="562.3">Разраб .</text>
<text x="246.5" y="562.2">Кутаев К .С .</text>
<text x="229.3" y="567.3">Провер .</text>
<text x="246.5" y="567.2">Гладких А .А .</text>
<text x="370.4" y="576.9">МГТУ им . Н .Э . Баумана</text>
<text x="378.4" y="581.9">Кафедра ИУ 4</text>
<text x="229.3" y="587.3">Утв .</text>
<text x="375.6" y="586.9">Группа ИУ 4-83 Б</text>
<text x="316.4" y="592">Копировал</text>
</g>
<g font-size="4.1">
<text x="375.4" y="295">Формат А3</text>
<text x="795.4" y="295">Формат А3</text>
<text x="375.4" y="592">Формат А3</text>
</g>
</svg>
